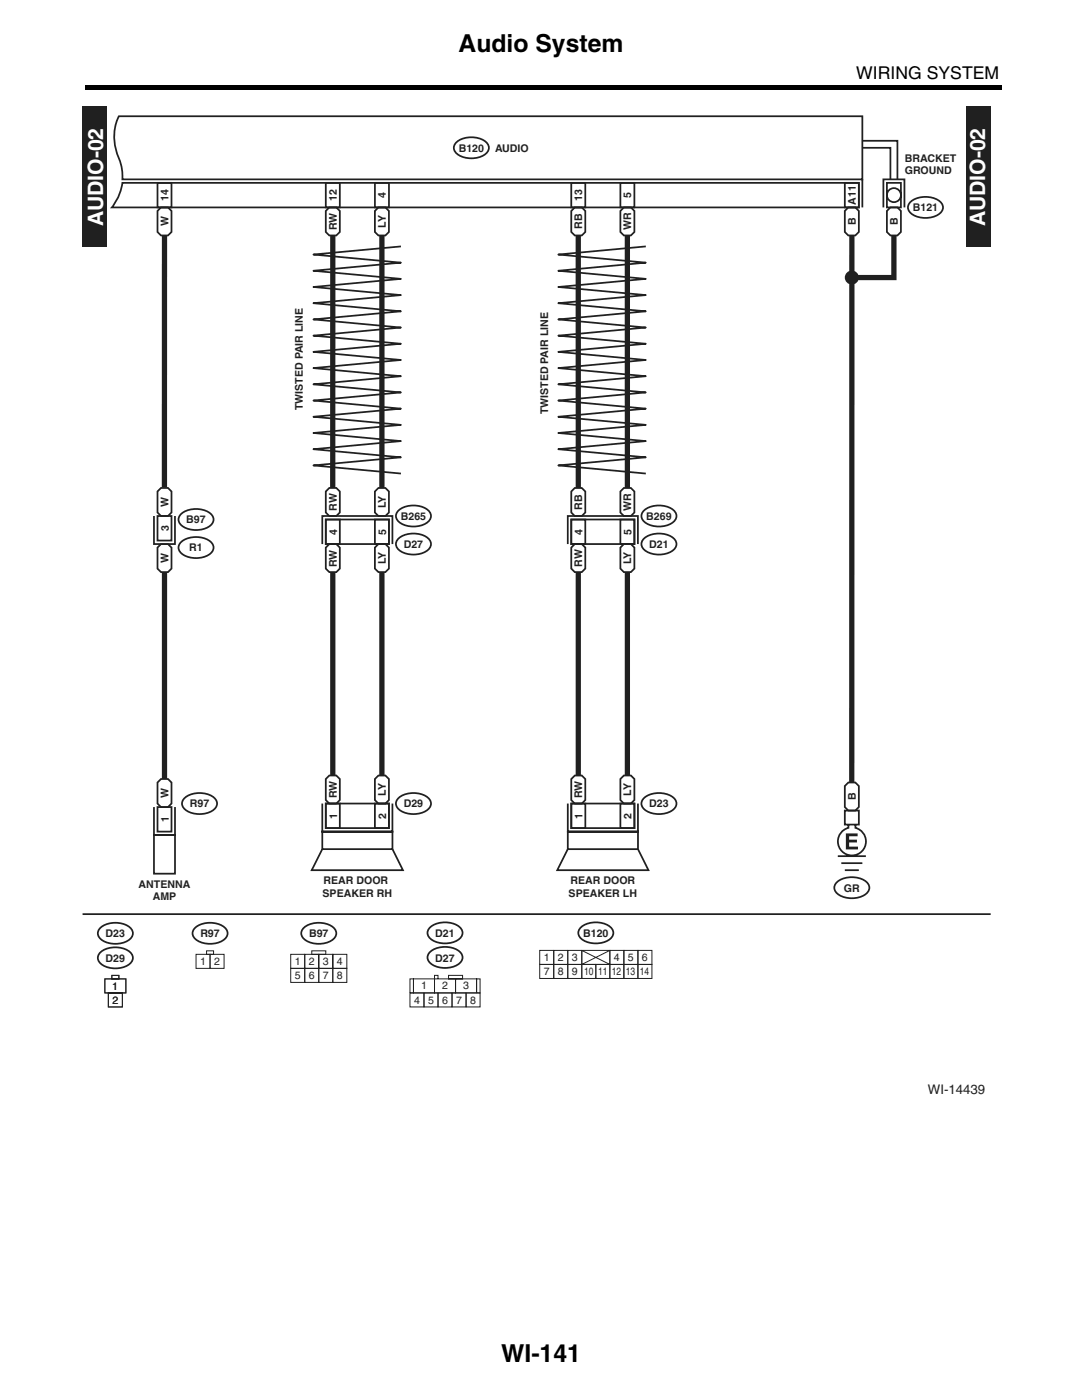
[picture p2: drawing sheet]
<svg xmlns="http://www.w3.org/2000/svg" width="216mm" height="279mm" viewBox="0 0 216 279" stroke-linecap="round" stroke-linejoin="round" font-family="sans-serif">
<path d="M17 17h183v.8h-183z" fill="#000"/>
<path d="M16.5 182.5h181.2" fill="none" stroke="#231f20" stroke-width=".35"/>
<g fill="#231f20">
<path d="M16.5 21.3h4.9v28h-4.9z"/>
<path d="M192.8 21.3h4.9v28h-4.9z"/>
</g>
<g fill="none" stroke="#231f20" stroke-width=".35">
<path d="M65 36.5h2.8v4.9h-2.8zM74.8 36.5h2.8v4.9h-2.8zM114 36.5h2.8v4.9h-2.8zM123.8 36.5h2.8v4.9h-2.8zM168.6 36.5h2.8v4.9h-2.8zM65 42.1l.7-.7h1.4l.7 .7v4.2l-.7 .7h-1.4l-.7-.7zM74.8 42.1l.7-.7h1.4l.7 .7v4.2l-.7 .7h-1.4l-.7-.7zM114 42.1l.7-.7h1.4l.7 .7v4.2l-.7 .7h-1.4l-.7-.7zM124.5 41.4h1.4l.7 .7v4.2l-.7 .7h-1.4l-.7-.7v-4.2zM169.3 41.4h1.4l.7 .7v4.2l-.7 .7h-1.4l-.7-.7v-4.2zM65 98.1l.7-.7h1.4l.7 .7v4.2l-.7 .7h-1.4l-.7-.7zM74.8 98.1l.7-.7h1.4l.7 .7v4.2l-.7 .7h-1.4l-.7-.7z"/>
<path d="M114 98.1l.7-.7h1.4l.7 .7v4.2l-.7 .7h-1.4l-.7-.7zM123.8 98.1l.7-.7h1.4l.7 .7v4.2l-.7 .7h-1.4l-.7-.7zM65 109.3l.7-.7h1.4l.7 .7v4.2l-.7 .7h-1.4l-.7-.7zM74.8 109.3l.7-.7h1.4l.7 .7v4.2l-.7 .7h-1.4l-.7-.7zM65 155.5l.7-.7h1.4l.7 .7v4.2l-.7 .7h-1.4l-.7-.7zM74.8 155.5l.7-.7h1.4l.7 .7v4.2l-.7 .7h-1.4l-.7-.7zM114 155.5l.7-.7h1.4l.7 .7v4.2l-.7 .7h-1.4l-.7-.7zM124.5 154.8h1.4l.7 .7v4.2l-.7 .7h-1.4l-.7-.7v-4.2zM169.3 156.2h1.4l.7 .7v4.2l-.7 .7h-1.4l-.7-.7v-4.2z"/>
</g>
<path d="M168.8 166.4h2.4v.5h-1.7v.7h1.5v.6h-1.5v.8h1.8v.6h-2.5z" fill="#231f20"/>
<g fill="none" stroke="#231f20" stroke-width=".35">
<path d="M23.7 23.2h148.4v12.6h-147.7a11.2 11.2 0 0 0-1.2-5.6 9.4 9.4 0 0 1 .5-7zM24.4 36.5h147v4.9h-149.1a10.1 10.1 0 0 0 2.1-4.9zM31.4 36.5h2.8v4.9h-2.8zM90.9 28.6a4.8 4.8 0 0 1 6.3 0 1.63 1.63 0 0 1-.9 2.5 4.9 4.9 0 0 1-5.4-.7 1.38 1.38 0 0 1 0-1.8zM172.1 35.8v5.6M177 36.5h2.8v4.9h-2.8zM32.1 41.4h1.4l.7 .7v4.2l-.7 .7h-1.4l-.7-.7v-4.2zM176.3 41.4v-5.6h4.2v5.6M177.7 41.4h1.4l.7 .7v4.2l-.7 .7h-1.4l-.7-.7v-4.2zM31.4 98.1l.7-.7h1.4l.7 .7v4.2l-.7 .7h-1.4l-.7-.7zM30.7 103v5.6h4.2v-5.6M31.4 103h2.8v4.9h-2.8z"/>
<path d="M31.4 109.3l.7-.7h1.4l.7 .7v4.2l-.7 .7h-1.4l-.7-.7zM36 102.8a4.8 4.8 0 0 1 6.3 0 1.63 1.63 0 0 1-1 2.5 4.9 4.9 0 0 1-5.3-.7 1.38 1.38 0 0 1 0-1.8zM36 108.4a4.8 4.8 0 0 1 6.3 0 1.63 1.63 0 0 1-1 2.5 4.9 4.9 0 0 1-5.3-.7 1.38 1.38 0 0 1 0-1.8zM64.3 108.6v-5.6h14v5.6M65 103.7h2.8v4.9h-2.8zM65 103.7h12.6v4.9h-12.6zM74.8 103.7h2.8v4.9h-2.8zM79.4 102.1a4.8 4.8 0 0 1 6.3 0 1.63 1.63 0 0 1-1 2.5 4.9 4.9 0 0 1-5.3-.7 1.38 1.38 0 0 1 0-1.8zM79.4 107.7a4.8 4.8 0 0 1 6.3 0 1.63 1.63 0 0 1-1 2.5 4.9 4.9 0 0 1-5.3-.7 1.38 1.38 0 0 1 0-1.8zM113.3 108.6v-5.6h14v5.6M114 103.7h2.8v4.9h-2.8zM114 103.7h12.6v4.9h-12.6z"/>
<path d="M114.7 108.6h1.4l.7 .7v4.2l-.7 .7h-1.4l-.7-.7v-4.2zM123.8 103.7h2.8v4.9h-2.8zM124.5 108.6h1.4l.7 .7v4.2l-.7 .7h-1.4l-.7-.7v-4.2zM128.4 102.1a4.8 4.8 0 0 1 6.3 0 1.63 1.63 0 0 1-1 2.5 4.9 4.9 0 0 1-5.3-.7 1.38 1.38 0 0 1 0-1.8zM128.4 107.7a4.8 4.8 0 0 1 6.3 0 1.63 1.63 0 0 1-1 2.5 4.9 4.9 0 0 1-5.3-.7 1.38 1.38 0 0 1 0-1.8zM32.1 155.5h1.4l.7 .7v4.2l-.7 .7h-1.4l-.7-.7v-4.2zM36.7 159.5a4.8 4.8 0 0 1 6.3 0 1.63 1.63 0 0 1-1 2.5 4.9 4.9 0 0 1-5.3-.7 1.38 1.38 0 0 1 0-1.8zM79.4 159.5a4.8 4.8 0 0 1 6.3 0 1.63 1.63 0 0 1-1 2.5 4.9 4.9 0 0 1-5.3-.7 1.38 1.38 0 0 1 0-1.8zM128.4 159.5a4.8 4.8 0 0 1 6.3 0 1.63 1.63 0 0 1-1 2.5 4.9 4.9 0 0 1-5.3-.7 1.38 1.38 0 0 1 0-1.8zM30.7 166.7h4.2v7.7h-4.2zM30.7 161.1v5.6h4.2v-5.6M31.4 161.1h2.8v4.9h-2.8z"/>
<path d="M64.3 166h14v3.5h-14zM64.3 169.5l-2.1 4.2h18.2l-2.1-4.2M64.3 160.4v5.6h14v-5.6M65 160.4h2.8v4.9h-2.8zM65 160.4h12.6v4.9h-12.6zM74.8 160.4h2.8v4.9h-2.8zM113.3 166h14v3.5h-14zM113.3 169.5l-2.1 4.2h18.2l-2.1-4.2M113.3 160.4v5.6h14v-5.6M114 160.4h2.8v4.9h-2.8zM114 160.4h12.6v4.9h-12.6zM123.8 160.4h2.8v4.9h-2.8z"/>
<path d="M166.9 176.3a4.8 4.8 0 0 1 6.3 0 1.63 1.63 0 0 1-1 2.5 4.9 4.9 0 0 1-5.3-.7 1.38 1.38 0 0 1 0-1.8zM167.2 170.9h5.6M167.9 172.3h4.2M168.6 161.8h2.8v2.8h-2.8zM168.6 173.7h2.8M169.4 164.6v.7a2.8 2.8 0 0 0-1.6 4.3 2.8 2.8 0 0 0 4.5 0 2.8 2.8 0 0 0-1.5-4.3v-.7M19.9 185.4a4.8 4.8 0 0 1 6.3 0 1.63 1.63 0 0 1-1 2.5 4.9 4.9 0 0 1-5.3-.7 1.38 1.38 0 0 1 0-1.8zM19.9 190.3a4.8 4.8 0 0 1 6.3 0 1.63 1.63 0 0 1-1 2.5 4.9 4.9 0 0 1-5.3-.7 1.38 1.38 0 0 1 0-1.8zM85.7 190.2a4.8 4.8 0 0 1 6.3 0 1.63 1.63 0 0 1-1 2.6 4.9 4.9 0 0 1-5.3-.8 1.38 1.38 0 0 1 0-1.8zM85.7 185.3a4.8 4.8 0 0 1 6.3 0 1.63 1.63 0 0 1-1 2.6 4.9 4.9 0 0 1-5.3-.8 1.38 1.38 0 0 1 0-1.8zM115.8 185.3a4.8 4.8 0 0 1 6.3 0 1.63 1.63 0 0 1-1 2.6 4.9 4.9 0 0 1-5.3-.8 1.38 1.38 0 0 1 0-1.8z"/>
<circle cx="178.4" cy="39" r="1.4"/>
</g>
<path d="M32.8 47v50.3M66.4 47v50.4M76.2 47v50.4M115.4 47v50.4M125.2 47v50.4M170 47v109.2M178.4 47v8.4h-8.3M32.8 114.2v41.3M66.4 114.2v40.6M76.2 114.2v40.6M115.4 114.2v40.6M125.2 114.2v40.6" fill="none" stroke="#231f20" stroke-width="1.1" stroke-linecap="butt"/>
<g fill="none" stroke="#231f20" stroke-width=".2">
<path d="M107.7 189.7h2.8v2.8h-2.8zM107.7 192.5h2.8v2.8h-2.8zM110.5 189.7h2.8v2.8h-2.8zM110.5 192.5h2.8v2.8h-2.8zM113.3 189.7h2.8v2.8h-2.8zM113.3 192.5h2.8v2.8h-2.8zM116.1 192.5h2.8v2.8h-2.8zM116.1 189.7h5.6v2.8h-5.6zM116.1 189.7l5.6 2.8M118.9 192.5h2.8v2.8h-2.8zM121.7 189.7h2.8v2.8h-2.8zM121.7 192.5h2.8v2.8h-2.8z"/>
<path d="M121.7 189.7l-5.6 2.8M124.5 189.7h2.8v2.8h-2.8zM124.5 192.5h2.8v2.8h-2.8zM127.3 189.7h2.8v2.8h-2.8zM127.3 192.5h2.8v2.8h-2.8z"/>
</g>
<circle cx="170" cy="55.4" r="1.4" fill="#231f20"/>
<g fill="none" stroke="#231f20" stroke-width=".2">
<path d="M20.9 195.4h4.2v2.8h-4.2zM21.6 198.2h2.8v2.8h-2.8zM22.3 194.7h1.4v.7h-1.4zM39.1 190.5h2.8v2.8h-2.8zM41.2 189.8h1.4v.7h-1.4zM41.9 190.5h2.8v2.8h-2.8zM58 190.5h2.8v2.8h-2.8zM58 193.3h2.8v2.8h-2.8zM60.8 190.5h2.8v2.8h-2.8zM60.8 193.3h2.8v2.8h-2.8zM62.2 189.8h2.8v.7h-2.8zM63.6 190.5h2.8v2.8h-2.8z"/>
<path d="M63.6 193.3h2.8v2.8h-2.8zM66.4 190.5h2.8v2.8h-2.8zM66.4 193.3h2.8v2.8h-2.8zM81.8 198.2h2.8v2.8h-2.8zM81.8 195.4h.7v2.8h-.7zM82.5 195.4h4.2v2.8h-4.2zM84.6 198.2h2.8v2.8h-2.8zM86.7 195.4v-.7h.7v.7M86.7 195.4h4.2v2.8h-4.2zM87.4 198.2h2.8v2.8h-2.8zM89.5 194.7h2.8v.7h-2.8zM90.2 198.2h2.8v2.8h-2.8z"/>
<path d="M90.9 195.4h4.2v2.8h-4.2zM93 198.2h2.8v2.8h-2.8zM95.1 195.4h.7v2.8h-.7z"/>
</g>
<path d="M172.1 28.1h7v7.7M172.1 29.5h5.6v6.3M80 49.2l-17.4 1.6 17.4 1.6-17.4 1.6 17.4 1.7-17.4 1.6 17.4 1.6-17.4 1.6 17.4 1.6-17.4 1.7 17.4 1.6-17.4 1.6 17.4 1.6-17.4 1.6 17.4 1.7-17.4 1.6 17.4 1.6-17.4 1.6 17.4 1.6-17.4 1.7 17.4 1.6-17.4 1.6 17.4 1.6-17.4 1.6 17.4 1.7-17.4 1.6 17.4 1.6-17.4 1.6 17.4 1.6M128.9 49.2l-17.5 1.6 17.5 1.6-17.5 1.6 17.5 1.7-17.5 1.6 17.5 1.6-17.5 1.6 17.5 1.6-17.5 1.7 17.5 1.6-17.5 1.6 17.5 1.6-17.5 1.6 17.5 1.7-17.5 1.6 17.5 1.6-17.5 1.6 17.5 1.6-17.5 1.7 17.5 1.6-17.5 1.6 17.5 1.6-17.5 1.6 17.5 1.7-17.5 1.6 17.5 1.6-17.5 1.6 17.5 1.6M181.6 40.5a4.8 4.8 0 0 1 6.3 0 1.63 1.63 0 0 1-1 2.5 4.9 4.9 0 0 1-5.3-.7 1.38 1.38 0 0 1 0-1.8zM38.8 185.4a4.8 4.8 0 0 1 6.3 0 1.63 1.63 0 0 1-1 2.5 4.9 4.9 0 0 1-5.3-.7 1.38 1.38 0 0 1 0-1.8zM60.5 185.4a4.8 4.8 0 0 1 6.3 0 1.63 1.63 0 0 1-1 2.5 4.9 4.9 0 0 1-5.3-.7 1.38 1.38 0 0 1 0-1.8z" fill="none" stroke="#231f20" stroke-width=".35"/>
<g font-size="4.9">
<text x="91.5" y="10.3">Audio System</text>
<text x="100" y="271.9">WI-141</text>
</g>
<g font-size="4.2" fill="#fff">
<text x="20.6" y="45.1" transform="rotate(-90 20.6 45.1)">AUDIO-02</text>
<text x="196.7" y="45.1" transform="rotate(-90 196.7 45.1)">AUDIO-02</text>
</g>
<text font-size="3.5" x="170.9" y="15.7">WIRING SYSTEM</text>
<text font-size="2.6" fill="#231f20" x="185.2" y="218.3">WI-14439</text>
<g font-size="2.1" fill="#231f20">
<text x="91.6" y="30.3">B120</text>
<text x="98.8" y="30.3">AUDIO</text>
<text x="180.6" y="32.3">BRACKET</text>
<text x="180.6" y="34.8">GROUND</text>
<text x="33.6" y="40.1" transform="rotate(-90 33.6 40.1)">14</text>
<text x="67.2" y="40.1" transform="rotate(-90 67.2 40.1)">12</text>
<text x="77" y="39.5" transform="rotate(-90 77 39.5)">4</text>
<text x="116.2" y="40.1" transform="rotate(-90 116.2 40.1)">13</text>
<text x="126" y="39.5" transform="rotate(-90 126 39.5)">5</text>
<text x="170.8" y="40.9" transform="rotate(-90 170.8 40.9)">A11</text>
<text x="33.6" y="45.2" transform="rotate(-90 33.6 45.2)">W</text>
<text x="67.2" y="45.9" transform="rotate(-90 67.2 45.9)">RW</text>
<text x="77" y="45.4" transform="rotate(-90 77 45.4)">LY</text>
<text x="116.2" y="45.7" transform="rotate(-90 116.2 45.7)">RB</text>
<text x="126" y="46" transform="rotate(-90 126 46)">WR</text>
<text x="170.8" y="45" transform="rotate(-90 170.8 45)">B</text>
<text x="179.2" y="45" transform="rotate(-90 179.2 45)">B</text>
<text x="182.2" y="42.2">B121</text>
<text x="60.5" y="81.9" transform="rotate(-90 60.5 81.9)">TWISTED PAIR LINE</text>
<text x="109.4" y="82.7" transform="rotate(-90 109.4 82.7)">TWISTED PAIR LINE</text>
<text x="33.6" y="101.2" transform="rotate(-90 33.6 101.2)">W</text>
<text x="67.2" y="101.9" transform="rotate(-90 67.2 101.9)">RW</text>
<text x="77" y="101.4" transform="rotate(-90 77 101.4)">LY</text>
<text x="116.2" y="101.7" transform="rotate(-90 116.2 101.7)">RB</text>
<text x="126" y="102" transform="rotate(-90 126 102)">WR</text>
<text x="33.7" y="106" transform="rotate(-90 33.7 106)">3</text>
<text x="37.2" y="104.5">B97</text>
<text x="67.3" y="106.7" transform="rotate(-90 67.3 106.7)">4</text>
<text x="77.1" y="106.7" transform="rotate(-90 77.1 106.7)">5</text>
<text x="80" y="103.8">B265</text>
<text x="116.3" y="106.7" transform="rotate(-90 116.3 106.7)">4</text>
<text x="126.1" y="106.7" transform="rotate(-90 126.1 106.7)">5</text>
<text x="129" y="103.8">B269</text>
<text x="33.6" y="112.4" transform="rotate(-90 33.6 112.4)">W</text>
<text x="37.8" y="110.1">R1</text>
<text x="67.2" y="113.1" transform="rotate(-90 67.2 113.1)">RW</text>
<text x="77" y="112.6" transform="rotate(-90 77 112.6)">LY</text>
<text x="80.6" y="109.4">D27</text>
<text x="116.2" y="113.1" transform="rotate(-90 116.2 113.1)">RW</text>
<text x="126" y="112.6" transform="rotate(-90 126 112.6)">LY</text>
<text x="129.6" y="109.4">D21</text>
<text x="33.6" y="159.3" transform="rotate(-90 33.6 159.3)">W</text>
<text x="37.9" y="161.2">R97</text>
<text x="67.2" y="159.3" transform="rotate(-90 67.2 159.3)">RW</text>
<text x="77" y="158.8" transform="rotate(-90 77 158.8)">LY</text>
<text x="80.6" y="161.2">D29</text>
<text x="116.2" y="159.3" transform="rotate(-90 116.2 159.3)">RW</text>
<text x="126" y="158.8" transform="rotate(-90 126 158.8)">LY</text>
<text x="129.6" y="161.2">D23</text>
<text x="170.8" y="159.8" transform="rotate(-90 170.8 159.8)">B</text>
<text x="33.7" y="164.1" transform="rotate(-90 33.7 164.1)">1</text>
<text x="67.3" y="163.4" transform="rotate(-90 67.3 163.4)">1</text>
<text x="77.1" y="163.4" transform="rotate(-90 77.1 163.4)">2</text>
<text x="116.3" y="163.4" transform="rotate(-90 116.3 163.4)">1</text>
<text x="126.1" y="163.4" transform="rotate(-90 126.1 163.4)">2</text>
<text x="27.7" y="177.2">ANTENNA</text>
<text x="30.5" y="179.7">AMP</text>
<text x="64.4" y="179">SPEAKER RH</text>
<text x="64.6" y="176.5">REAR DOOR</text>
<text x="113.5" y="179">SPEAKER LH</text>
<text x="113.9" y="176.5">REAR DOOR</text>
<text x="168.4" y="178">GR</text>
<text x="21.1" y="187.1">D23</text>
<text x="40" y="187.1">R97</text>
<text x="61.7" y="187.1">B97</text>
<text x="86.9" y="191.9">D27</text>
<text x="86.9" y="187">D21</text>
<text x="108.5" y="191.9">1</text>
<text x="111.3" y="191.9">2</text>
<text x="114.1" y="191.9">3</text>
<text x="116.4" y="187">B120</text>
<text x="122.5" y="191.9">4</text>
<text x="125.3" y="191.9">5</text>
<text x="128.1" y="191.9">6</text>
<text x="21.1" y="192">D29</text>
<text x="22.4" y="197.6">1</text>
<text x="39.9" y="192.7">1</text>
<text x="42.7" y="192.7">2</text>
<text x="58.8" y="192.7">1</text>
<text x="58.8" y="195.5">5</text>
<text x="61.6" y="195.5">6</text>
<text x="61.6" y="192.7">2</text>
<text x="64.4" y="192.7">3</text>
<text x="64.4" y="195.5">7</text>
<text x="67.2" y="195.5">8</text>
<text x="67.2" y="192.7">4</text>
<text x="84" y="197.5">1</text>
<text x="88.2" y="197.5">2</text>
<text x="92.4" y="197.5">3</text>
<text x="108.5" y="194.7">7</text>
<text x="111.3" y="194.7">8</text>
<text x="114.1" y="194.7">9</text>
<text x="116.6" y="194.7">10</text>
<text x="119.4" y="194.7">11</text>
<text x="122.1" y="194.7">12</text>
<text x="124.9" y="194.7">13</text>
<text x="127.7" y="194.7">14</text>
<text x="22.5" y="200.4">2</text>
<text x="82.6" y="200.4">4</text>
<text x="85.4" y="200.4">5</text>
<text x="88.2" y="200.4">6</text>
<text x="91" y="200.4">7</text>
<text x="93.8" y="200.4">8</text>
</g>
</svg>
